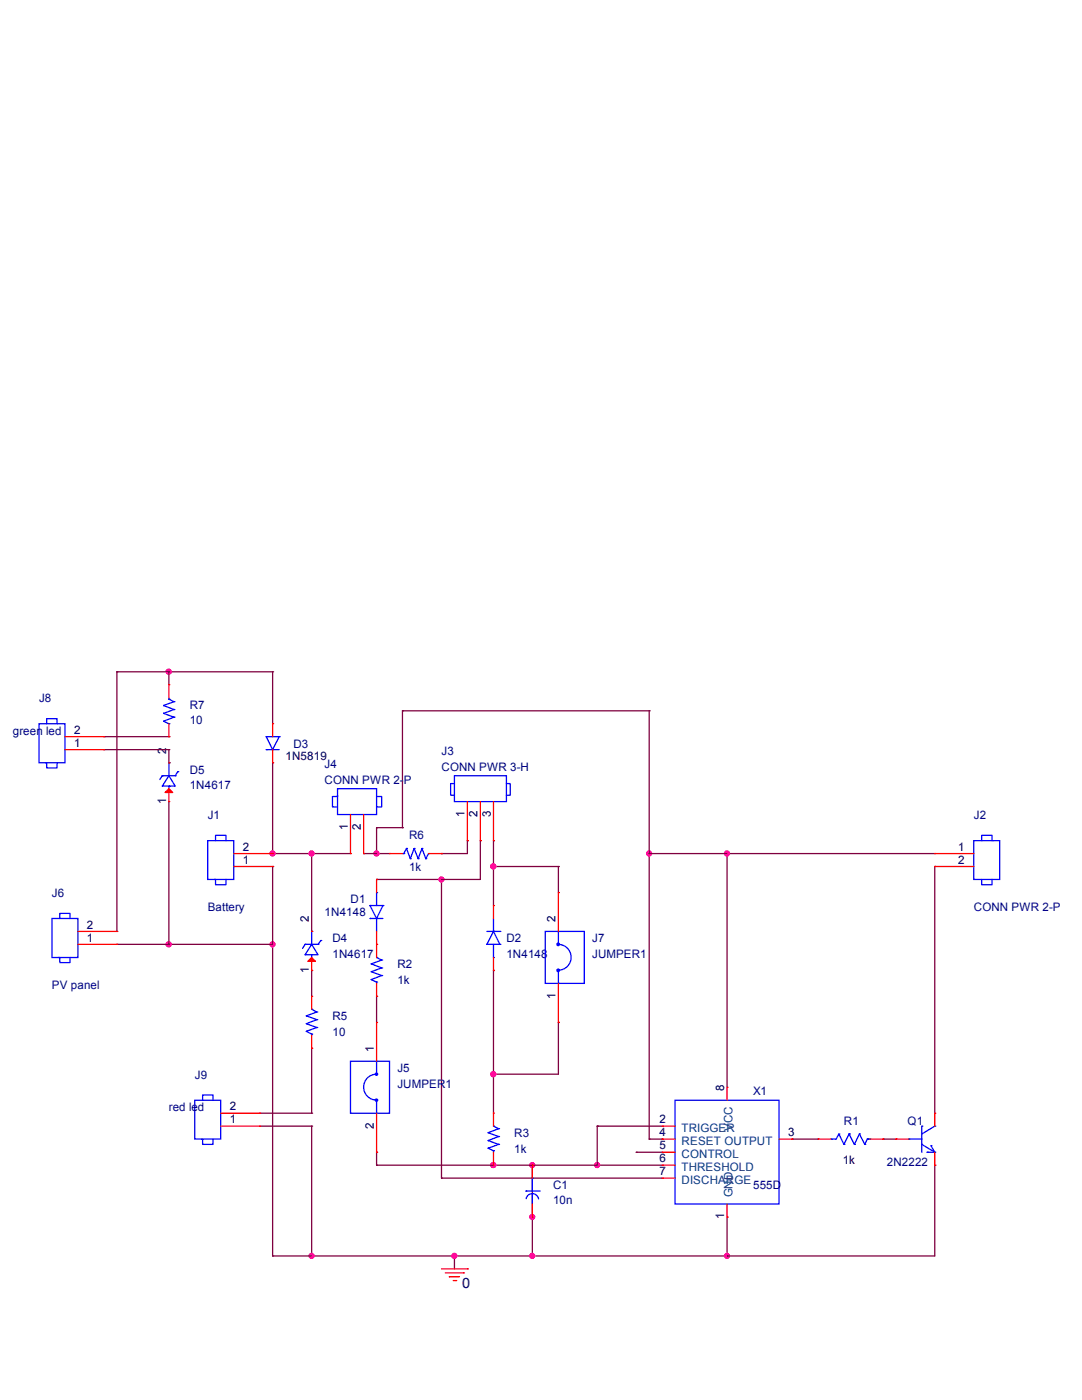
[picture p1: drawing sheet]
<svg xmlns="http://www.w3.org/2000/svg" width="216mm" height="279mm" viewBox="0 0 216 279" stroke-linecap="round" stroke-linejoin="round" font-family="sans-serif">
<path d="M145.1 170.3h.1M145.1 170.3v46.7M127 230h.1M127 230h5.1M106.2 250.7h.1M145.1 242.9h.1M145.1 242.9v7.8h-38.9" fill="none" stroke="#7f003f" stroke-width=".25"/>
<circle cx="145.1" cy="250.6" r=".49" fill="#f0f"/>
<circle cx="145.1" cy="250.6" r=".49" fill="none" stroke="#f0f" stroke-width=".25"/>
<circle cx="145.1" cy="250.6" r=".49" fill="#f0f"/>
<circle cx="145.1" cy="250.6" r=".49" fill="none" stroke="#f0f" stroke-width=".25"/>
<path d="M129.5 170.3h.1M129.5 170.3v57M129.5 227.3h.1M129.5 227.3h2.6M145.1 250.7h.1M145.1 250.7h41.4" fill="none" stroke="#7f003f" stroke-width=".25"/>
<circle cx="129.5" cy="170.3" r=".49" fill="#f0f"/>
<circle cx="129.5" cy="170.3" r=".49" fill="none" stroke="#f0f" stroke-width=".25"/>
<circle cx="129.5" cy="170.3" r=".49" fill="#f0f"/>
<circle cx="129.5" cy="170.3" r=".49" fill="none" stroke="#f0f" stroke-width=".25"/>
<path d="M145.1 170.3h.1M145.1 170.3h41.4" fill="none" stroke="#7f003f" stroke-width=".25"/>
<circle cx="145.1" cy="170.3" r=".49" fill="#f0f"/>
<circle cx="145.1" cy="170.3" r=".49" fill="none" stroke="#f0f" stroke-width=".25"/>
<circle cx="145.1" cy="170.3" r=".49" fill="#f0f"/>
<circle cx="145.1" cy="170.3" r=".49" fill="none" stroke="#f0f" stroke-width=".25"/>
<path d="M106.2 232.5h.1M106.2 232.5v10.4M119.2 224.7h.1M119.2 224.7h12.9M158 227.3h.1M158 227.3h5.2M176.2 227.3h.1M176.2 227.3h2.6M186.5 232.5h.1M186.5 232.5v18.2" fill="none" stroke="#7f003f" stroke-width=".25"/>
<circle cx="106.2" cy="232.5" r=".49" fill="#f0f"/>
<circle cx="106.2" cy="232.5" r=".49" fill="none" stroke="#f0f" stroke-width=".25"/>
<circle cx="106.2" cy="232.5" r=".49" fill="#f0f"/>
<circle cx="106.2" cy="232.5" r=".49" fill="none" stroke="#f0f" stroke-width=".25"/>
<path d="M75.1 175.5h.1M75.1 175.5h13M54.4 188.5h.1M54.4 188.5v62.2" fill="none" stroke="#7f003f" stroke-width=".25"/>
<circle cx="54.4" cy="188.5" r=".49" fill="#f0f"/>
<circle cx="54.4" cy="188.5" r=".49" fill="none" stroke="#f0f" stroke-width=".25"/>
<circle cx="54.4" cy="188.5" r=".49" fill="#f0f"/>
<circle cx="54.4" cy="188.5" r=".49" fill="none" stroke="#f0f" stroke-width=".25"/>
<path d="M98.5 167.8h.1M98.5 172.9h.1M98.5 167.8v12.9M98.5 172.9h12.9M98.5 193.7h.1M98.5 193.7v20.7M75.1 230h.1M75.1 230v2.5M90.7 250.7h.1M90.7 250.7v2.5M90.7 250.7h15.5" fill="none" stroke="#7f003f" stroke-width=".25"/>
<circle cx="98.4" cy="172.9" r=".5" fill="#f0f"/>
<circle cx="98.4" cy="172.9" r=".5" fill="none" stroke="#f0f" stroke-width=".25"/>
<circle cx="98.4" cy="172.9" r=".5" fill="#f0f"/>
<circle cx="98.4" cy="172.9" r=".5" fill="none" stroke="#f0f" stroke-width=".25"/>
<path d="M93.3 167.8h.1M93.3 167.8v2.5M106.2 242.9h.1M106.2 242.9v7.8" fill="none" stroke="#7f003f" stroke-width=".25"/>
<circle cx="106.2" cy="250.6" r=".49" fill="#f0f"/>
<circle cx="106.2" cy="250.6" r=".49" fill="none" stroke="#f0f" stroke-width=".25"/>
<circle cx="106.2" cy="242.9" r=".49" fill="#f0f"/>
<circle cx="106.2" cy="242.9" r=".49" fill="none" stroke="#f0f" stroke-width=".25"/>
<circle cx="106.2" cy="250.6" r=".49" fill="#f0f"/>
<circle cx="106.2" cy="250.6" r=".49" fill="none" stroke="#f0f" stroke-width=".25"/>
<circle cx="106.2" cy="242.9" r=".49" fill="#f0f"/>
<circle cx="106.2" cy="242.9" r=".49" fill="none" stroke="#f0f" stroke-width=".25"/>
<path d="M95.8 167.8h.1M95.8 167.8v7.7M111.4 172.9h.1M111.4 172.9v5.2M75.1 198.8h.1M75.1 198.8v5.2M98.5 214.4h.1M111.4 204h.1M111.4 204v10.4h-12.9M98.5 232.5h.1M98.5 232.5h7.7" fill="none" stroke="#7f003f" stroke-width=".25"/>
<circle cx="98.4" cy="232.5" r=".5" fill="#f0f"/>
<circle cx="98.4" cy="232.5" r=".5" fill="none" stroke="#f0f" stroke-width=".25"/>
<circle cx="98.4" cy="232.5" r=".5" fill="#f0f"/>
<circle cx="98.4" cy="232.5" r=".5" fill="none" stroke="#f0f" stroke-width=".25"/>
<path d="M98.5 214.4h.1M98.5 214.4v7.8" fill="none" stroke="#7f003f" stroke-width=".25"/>
<circle cx="98.4" cy="214.4" r=".5" fill="#f0f"/>
<circle cx="98.4" cy="214.4" r=".5" fill="none" stroke="#f0f" stroke-width=".25"/>
<circle cx="98.4" cy="214.4" r=".5" fill="#f0f"/>
<circle cx="98.4" cy="214.4" r=".5" fill="none" stroke="#f0f" stroke-width=".25"/>
<path d="M88.1 235.1h.1M88.1 235.1h44M119.2 232.5h.1M119.2 232.5h12.9" fill="none" stroke="#7f003f" stroke-width=".25"/>
<circle cx="119.1" cy="232.5" r=".49" fill="#f0f"/>
<circle cx="119.1" cy="232.5" r=".49" fill="none" stroke="#f0f" stroke-width=".25"/>
<circle cx="119.1" cy="232.5" r=".49" fill="#f0f"/>
<circle cx="119.1" cy="232.5" r=".49" fill="none" stroke="#f0f" stroke-width=".25"/>
<path d="M88.1 175.5h.1M88.1 175.5v59.6M106.2 232.5h.1M119.2 224.7h.1M119.2 224.7v7.8h-13" fill="none" stroke="#7f003f" stroke-width=".25"/>
<circle cx="88.1" cy="175.5" r=".49" fill="#f0f"/>
<circle cx="88.1" cy="175.5" r=".49" fill="none" stroke="#f0f" stroke-width=".25"/>
<circle cx="88.1" cy="175.5" r=".49" fill="#f0f"/>
<circle cx="88.1" cy="175.5" r=".49" fill="none" stroke="#f0f" stroke-width=".25"/>
<path d="M33.7 188.5h.1M33.7 188.5h20.7" fill="none" stroke="#7f003f" stroke-width=".25"/>
<circle cx="33.7" cy="188.5" r=".5" fill="#f0f"/>
<circle cx="33.7" cy="188.5" r=".5" fill="none" stroke="#f0f" stroke-width=".25"/>
<circle cx="33.7" cy="188.5" r=".5" fill="#f0f"/>
<circle cx="33.7" cy="188.5" r=".5" fill="none" stroke="#f0f" stroke-width=".25"/>
<path d="M54.4 152.2h.1M54.4 152.2v18.1M54.4 172.9h.1M54.4 170.3h.1M54.4 172.9v15.6M54.4 170.3h15.5M62.2 170.3h.1" fill="none" stroke="#7f003f" stroke-width=".25"/>
<circle cx="54.4" cy="170.3" r=".49" fill="#f0f"/>
<circle cx="54.4" cy="170.3" r=".49" fill="none" stroke="#f0f" stroke-width=".25"/>
<circle cx="54.4" cy="170.3" r=".49" fill="#f0f"/>
<circle cx="54.4" cy="170.3" r=".49" fill="none" stroke="#f0f" stroke-width=".25"/>
<path d="M62.2 170.3h.1M62.2 170.3v15.6M88.1 175.5h.1M88.1 175.5h7.7M129.5 170.3h.1M129.5 170.3h15.6M186.5 172.9h.1M186.5 172.9v49.3M75.1 232.5h.1M75.1 232.5h23.4" fill="none" stroke="#7f003f" stroke-width=".25"/>
<circle cx="62.2" cy="170.3" r=".49" fill="#f0f"/>
<circle cx="62.2" cy="170.3" r=".49" fill="none" stroke="#f0f" stroke-width=".25"/>
<circle cx="62.2" cy="170.3" r=".49" fill="#f0f"/>
<circle cx="62.2" cy="170.3" r=".49" fill="none" stroke="#f0f" stroke-width=".25"/>
<path d="M62.2 193.7h.1M62.2 193.7v5.1M62.2 250.7h.1M62.2 250.7h28.5" fill="none" stroke="#7f003f" stroke-width=".25"/>
<circle cx="90.7" cy="250.6" r=".49" fill="#f0f"/>
<circle cx="90.7" cy="250.6" r=".49" fill="none" stroke="#f0f" stroke-width=".25"/>
<circle cx="90.7" cy="250.6" r=".49" fill="#f0f"/>
<circle cx="90.7" cy="250.6" r=".49" fill="none" stroke="#f0f" stroke-width=".25"/>
<path d="M33.7 134.1h.1M33.7 134.1h20.7M54.4 134.1h.1M54.4 134.1v10.3M75.1 170.3h.1M75.1 170.3h2.6M88.1 170.3h.1M88.1 170.3h5.2" fill="none" stroke="#7f003f" stroke-width=".25"/>
<circle cx="33.7" cy="134" r=".5" fill="#f0f"/>
<circle cx="33.7" cy="134" r=".5" fill="none" stroke="#f0f" stroke-width=".25"/>
<circle cx="33.7" cy="134" r=".5" fill="#f0f"/>
<circle cx="33.7" cy="134" r=".5" fill="none" stroke="#f0f" stroke-width=".25"/>
<g fill="none" stroke="#7f003f" stroke-width=".25">
<path d="M23.3 134.1h.1M23.3 134.1h10.4M23.3 134.1v51.8M33.7 134.1h.1M33.7 134.1v2.6M20.7 147h13M20.7 149.6h13M33.7 147h.1M33.7 149.6h.1M33.7 152.2h.1M33.7 149.6v2.6M33.7 160v28.5"/>
<path d="M23.3 188.5h.1M23.3 188.5h10.4M33.7 188.5h.1M62.2 209.2h.1M62.2 209.2v13M51.8 222.2h10.4M51.8 224.7h10.4M62.2 222.2h.1M62.2 224.7h.1M62.2 224.7v26M62.2 250.7h.1"/>
</g>
<circle cx="62.2" cy="250.6" r=".49" fill="#f0f"/>
<circle cx="62.2" cy="250.6" r=".49" fill="none" stroke="#f0f" stroke-width=".25"/>
<circle cx="62.2" cy="250.6" r=".49" fill="#f0f"/>
<circle cx="62.2" cy="250.6" r=".49" fill="none" stroke="#f0f" stroke-width=".25"/>
<path d="M75.1 165.2h.1M75.1 165.2v5.1M54.4 250.7h.1M54.4 250.7h7.8" fill="none" stroke="#7f003f" stroke-width=".25"/>
<circle cx="75.1" cy="170.3" r=".49" fill="#f0f"/>
<circle cx="75.1" cy="170.3" r=".49" fill="none" stroke="#f0f" stroke-width=".25"/>
<circle cx="75.1" cy="170.3" r=".49" fill="#f0f"/>
<circle cx="75.1" cy="170.3" r=".49" fill="none" stroke="#f0f" stroke-width=".25"/>
<path d="M80.3 141.9h.1M80.3 141.9v23.3M80.3 141.9h49.2M129.5 141.9h.1M129.5 141.9v28.4M72.6 170.3h.1M72.6 170.3h2.5M75.1 165.2h5.2M80.3 165.2h.1M129.5 170.3h.1" fill="none" stroke="#7f003f" stroke-width=".25"/>
<g fill="none" stroke="#f00" stroke-width=".25">
<path d="M33.7 136.7h.1M33.7 136.7v2.6M33.7 147h.1M33.7 144.4v2.6M69.9 170.3h.1M69.9 162.6v7.7M72.6 170.3h.1M72.6 162.6v7.7M75.1 175.5h.1M75.1 175.5v2.6M186.5 170.3h.1M186.5 172.9h.1"/>
<path d="M186.5 170.3h7.8M186.5 172.9h7.8M62.2 198.8h.1M62.2 198.8v2.6M75.1 188.5h.1M75.1 185.9v2.6M62.2 209.2h.1M62.2 206.6v2.6M145.1 217h.1M145.1 217v2.6M44 224.7h7.8M44 222.2h7.8"/>
<path d="M51.8 224.7h.1M51.8 222.2h.1M132.1 224.7h.1M132.1 227.3h.1M132.1 230h.1M132.1 232.5h.1M132.1 235.1h.1M132.1 224.7h2.6M132.1 227.3h2.6M132.1 230h2.6M132.1 232.5h2.6M132.1 235.1h2.6"/>
<path d="M155.4 227.3h2.6M158 227.3h.1M88.1 253.2h5.2M88.9 254h3.6M89.7 254.8h.1M89.7 254.8h2M90.4 255.6h.5M90.9 255.6h.1M92.5 254h.1M93.3 253.2h.1M145.1 242.9h.1M145.1 240.3v2.6"/>
</g>
<g fill="none" stroke="#0100ff" stroke-width=".25">
<path d="M33.7 139.5h.1M33.7 139.5l1 .5M33.7 139.3v.2M32.4 154.8h.1M32.4 154.8h2.6M32.4 154.8l-.5 .8M32.6 140.8h.1M32.6 142.4h.1M32.6 143.9h.1M32.6 140.8l2.1 .8M32.6 142.4l2.1 .7M32.6 143.9l1.1 .5"/>
<path d="M33.7 144.4h.1M33.7 156.9h.1M33.7 154.8l1.3 2.1h-2.6zM33.7 152.2h.1M33.7 152.2v2.6M33.7 156.9v.5M34.7 140h.1M34.7 141.6h.1M34.7 143.1h.1M34.7 140l-2.1 .8M34.7 141.6l-2.1 .8M34.7 143.1l-2.1 .8"/>
<path d="M35 154.8h.1M35.5 154h.1M35.5 154l-.5 .8M67.4 157.4h7.7v5.2h-7.7zM67.4 158.7v.3h-1.1v2h1.1M75.1 159h1.1v2h-1.1M75.1 178.1h.1M75.1 178.1v2.6M194.3 167.8h5.2v7.7h-5.2zM195.9 175.5v1.1h2.1v-1.1M195.9 167.8v-1.1h2.1v1.1h.2M73.8 183.3h.1"/>
<path d="M73.8 180.7h.1M73.8 183.3h2.6M73.8 180.7l1.3 2.6M73.8 180.7h2.6M75.1 183.3h.1M75.1 183.3v2.6M76.4 180.7h.1M76.4 180.7l-1.3 2.6M38.9 219.6h5.1v7.7h-5.1zM40.4 219.6v-1.1h2.1v1.1M61.1 205.8h.1M61.1 204.3h.1"/>
<path d="M61.1 202.7h.1M61.1 205.8l1.1 .6M61.1 204.3l2.1 .8M61.1 202.7l2.1 .8M62.2 201.4h.1M62.2 206.4h.1M62.2 201.4l1 .6M62.2 206.4v.2M63.2 205.1h.1M63.2 203.5h.1M63.2 202h.1M63.2 205.1l-2.1 .7"/>
<path d="M63.2 203.5l-2.1 .8M63.2 202l-2.1 .7M134.7 219.6h20.7v20.7h-20.7zM40.2 227.3h.2v1.1h2.1v-1.1"/>
</g>
<path d="M32.9 158.2l.8-.8 .8 .8z" fill="#f00"/>
<path d="M32.9 158.2l.8-.8 .8 .8zM33.7 160h.1M33.7 152.2h.1M33.7 157.4v2.6M54.4 144.4h.1M54.4 152.2h.1M54.4 144.4v2.6M54.4 149.6v2.6M46.7 172.9h7.7M46.7 170.3h7.7M54.4 172.9h.1M54.4 170.3h.1" fill="none" stroke="#f00" stroke-width=".25"/>
<path d="M53.1 149.6h.1M53.1 147h.1M53.1 147l1.3 2.6M53.1 149.6h2.6M53.1 147h2.6M54.4 149.6h.1M55.7 147h.1M55.7 147l-1.3 2.6M41.4 167.8h5.3v7.7h-5.3zM42.8 175.5h.2v1.1h2.1v-1.1M43 167.8v-1.1h2.1v1.1M75.1 214.4h.1a2.58 2.58 0 0 0-2.6 2.6 2.58 2.58 0 0 0 2.6 2.5h-.1" fill="none" stroke="#0100ff" stroke-width=".25"/>
<circle cx="75.1" cy="219.6" r=".23" fill="#0100ff"/>
<circle cx="75.1" cy="219.6" r=".23" fill="none" stroke="#0100ff" stroke-width=".25"/>
<circle cx="75.1" cy="214.4" r=".23" fill="#0100ff"/>
<g fill="none" stroke="#0100ff" stroke-width=".25">
<path d="M7.8 144.4h5.2v7.8h-5.2zM9.1 152.2h.2v1h2.1v-1M9.3 144.4v-1h2.1v1M80.3 170.3h.3M80.6 170.3h.1M81.1 169.3h.1M81.1 169.3l-.5 1M81.1 169.3l.8 2.1M81.9 171.4h.1M82.6 169.3h.1M82.6 169.3l-.7 2.1M82.6 169.3l.8 2.1"/>
<path d="M83.4 171.4h.1M84.2 169.3h.1M84.2 169.3l-.8 2.1M84.2 169.3l.8 2.1M85 171.4h.1M85.5 170.3h.1M85.5 170.3l-.5 1.1M74.1 195.5h.1M74.1 193.9h.1M74.1 192.4h.1M74.1 195.5l1 .5M74.1 193.9l2.1 .8"/>
<path d="M74.1 192.4l2.1 .8M75.1 191.1h.1M75.1 196h.1M75.1 196v.3M75.1 191.1l1.1 .5M76.2 194.7h.1M76.2 193.2h.1M76.2 191.6h.1M76.2 194.7l-2.1 .8M76.2 193.2l-2.1 .7M76.2 191.6l-2.1 .8M97.2 188.5h.1"/>
<path d="M97.2 185.9h2.5M97.2 188.5h2.5M98.5 191.1h.1M98.5 185.9h.1M98.5 183.3v2.6M98.5 188.5v2.6M98.5 185.9l-1.3 2.6M98.5 185.9l1.2 2.6M99.7 185.9h.1M99.7 188.5h.1M111.4 188.5a2.58 2.58 0 0 1 2.6 2.6 2.58 2.58 0 0 1-2.6 2.5M69.9 211.8h7.8v10.4h-7.8z"/>
<path d="M75.1 219.6h.1M75.1 211.8h.1M75.1 211.8v2.6M75.1 219.6v2.6M97.4 229.2h.1M97.4 227.6h.1M97.4 226.1h.1M97.4 229.2l1.1 .5M97.4 227.6l2.1 .8M97.4 226.1l2.1 .7M98.5 224.7h.1M98.5 229.7h.1"/>
<path d="M98.5 229.7v.3M98.5 224.7l1 .6M99.5 228.4h.1M99.5 226.8h.1M99.5 225.3h.1M99.5 228.4l-2.1 .8M99.5 226.8l-2.1 .8M99.5 225.3l-2.1 .8M165.8 227.3h.1M167.4 226.3h.1M167.4 226.3l-.6 1h-1M167.4 226.3l1 2.1"/>
<path d="M168.4 228.4h.1M169.4 226.3h.1M169.4 226.3l1.1 2.1M169.4 226.3l-1 2.1M170.5 228.4h.1M171.5 226.3h.1M171.5 226.3l-1 2.1M171.5 226.3l1.1 2.1M172.6 228.4h.1M173.1 227.3h.1M173.1 227.3h.5M173.1 227.3l-.5 1.1"/>
<path d="M173.6 227.3h.1"/>
<circle cx="75.1" cy="214.4" r=".23"/>
</g>
<g fill="none" stroke="#f00" stroke-width=".25">
<path d="M13 149.6h7.7M13 147h7.7M20.7 149.6h.1M20.7 147h.1M77.7 170.3h.1M77.7 170.3h2.6M85.5 170.3h2.6M88.1 170.3h.1M75.1 188.5h.1M75.1 198.8h.1M75.1 188.5v2.6M75.1 196.3v2.5"/>
<path d="M98.5 180.7h.1M98.5 193.7h.1M98.5 180.7v2.6M98.5 191.1v2.6M75.1 204h.1M75.1 204v7.8M75.1 230h.1M75.1 222.2v7.8M98.5 222.2h.1M98.5 232.5h.1M98.5 222.2v2.5M98.5 230v2.5"/>
<path d="M163.2 227.3h.1M163.2 227.3h2.6M173.6 227.3h2.6M176.2 227.3h.1"/>
</g>
<circle cx="111.4" cy="188.5" r=".25" fill="#0100ff"/>
<circle cx="111.4" cy="188.5" r=".25" fill="none" stroke="#0100ff" stroke-width=".25"/>
<circle cx="111.4" cy="193.7" r=".25" fill="#0100ff"/>
<g fill="none" stroke="#0100ff" stroke-width=".25">
<path d="M60.9 188.5h.1M60.9 188.5h2.6M60.9 188.5l-.5 .8M62.2 190.5h.1M62.2 188.5l1.3 2h-2.6zM62.2 185.9h.1M62.2 185.9v2.6M62.2 190.5v.6M63.5 188.5h.1M64 187.7h.1M64 187.7l-.5 .8M108.8 185.9h7.8v10.4h-7.8z"/>
<path d="M111.4 188.5h.1M111.4 196.3h.1M111.4 185.9v2.6M111.4 193.7v2.6M104.9 237.7h.1M104.9 237.7h2.9M105 239.2a1.27 1.27 0 0 1 1.2-1 1.27 1.27 0 0 1 1.3 1.1M106.2 235.1h.1M106.2 238.2h.1M106.2 235.1v2.6M106.2 238.2v2.1"/>
<circle cx="111.4" cy="193.7" r=".25"/>
</g>
<path d="M111.4 178.1h.1M111.4 178.1v7.8M111.4 196.3v7.7M111.4 204h.1M106.2 232.5h.1M106.2 232.5v2.6M106.2 242.9h.1M106.2 240.3v2.6" fill="none" stroke="#f00" stroke-width=".25"/>
<path d="M61.4 191.9l.8-.8 .7 .8z" fill="#f00"/>
<g fill="none" stroke="#f00" stroke-width=".25">
<path d="M93.3 160v7.8M95.8 160v7.8M98.5 160v7.8M93.3 167.8h.1M95.8 167.8h.1M98.5 167.8h.1M15.5 188.5h7.8M15.5 185.9h7.8M23.3 188.5h.1M23.3 185.9h.1M61.4 191.9l.8-.8 .7 .8zM62.2 193.7h.1"/>
<path d="M62.2 185.9h.1M62.2 191.1v2.6M178.8 227.3h.1M178.8 227.3h2.6M186.5 232.5h.1M186.5 222.2h.1M186.5 222.2v2.5M186.5 230v2.5"/>
</g>
<g fill="none" stroke="#0100ff" stroke-width=".25">
<path d="M90.7 154.8h10.3v5.2h-10.3zM90.7 156.4h-.8v2.3h.8M101 156.4h.8v2.3h-.8M10.4 183.3h5.1v7.8h-5.1zM11.6 191.1h.3v1h2.1v-1M11.9 183.3v-1h2.1v1M181.4 227.3h.1M181.4 227.3h2.5M183.9 224.7h.1M183.9 228.4l2.6 1.6M183.9 224.7v5.3M185 230h.1"/>
<path d="M185 230h1.5M185.8 228.6h.1M185.8 228.6l.7 1.4M186.5 224.7h.1M186.5 230h.1M186.5 224.7l-2.6 1.6"/>
</g>
<text font-size="2.8" x="92.2" y="257.1">0</text>
<g font-size="2.3" fill="#00007f">
<text x="7.8" y="140.1">98</text>
<text x="37.8" y="141.4">R7</text>
<text x="2.6" y="146.6">ddddddddd</text>
<text x="37.8" y="144.5">10</text>
<text x="58.5" y="149.2">D3</text>
<text x="37.8" y="154.4">DD</text>
<text x="64.8" y="153.3">94</text>
<text x="88.1" y="150.7">93</text>
<text x="88.1" y="153.8">LTDDdTPRd3PD</text>
<text x="37.8" y="157.5">1D4617</text>
<text x="64.8" y="156.5">LTDDdTPRd2PT</text>
<text x="41.4" y="163.4">91</text>
<text x="81.6" y="167.3">R6</text>
<text x="194.3" y="163.4">92</text>
<text x="81.6" y="173.8">1k</text>
<text x="10.4" y="179">96</text>
<text x="41.4" y="181.8">yyyyddy</text>
<text x="64.8" y="182.9">1D4148</text>
<text x="69.9" y="180.3">D1</text>
<text x="194.3" y="181.8">LTDDdTPRd2PT</text>
<text x="66.3" y="188">D4</text>
<text x="66.3" y="191.2">1D4617</text>
<text x="101" y="188">D2</text>
<text x="101" y="191.2">1D4148</text>
<text x="118.2" y="188">97</text>
<text x="118.2" y="191.2">9T1TRR1</text>
<text x="10.4" y="197.4">TCdlyddd</text>
<text x="79.3" y="193.3">R2</text>
<text x="79.3" y="196.3">1k</text>
<text x="66.3" y="203.6">RD</text>
<text x="66.3" y="206.7">10</text>
<text x="38.9" y="215.3">99</text>
<text x="79.3" y="214">9D</text>
<text x="33.7" y="221.7">ddddddd</text>
<text x="79.3" y="217.1">9T1TRR1</text>
<text x="150.3" y="218.6">11</text>
<text x="102.6" y="226.9">R3</text>
<text x="168.4" y="224.6">R1</text>
<text x="181.1" y="224.6">11</text>
<text x="102.6" y="230">1k</text>
<text x="177" y="232.6">2D2222</text>
<text x="110.4" y="237.3">L1</text>
<text x="150.3" y="237.3">DDDD</text>
<text x="110.4" y="240.4">10d</text>
</g>
<g font-size="2.3">
<text x="14.8" y="149.1">1</text>
<text x="14.8" y="146.5">2</text>
<text x="33.1" y="150.4" transform="rotate(-90 33.1 150.4)">2</text>
<text x="57" y="151.8">1DD819</text>
<text x="33.1" y="160.5" transform="rotate(-90 33.1 160.5)">1</text>
<text x="69.4" y="165.7" transform="rotate(-90 69.4 165.7)">1</text>
<text x="72" y="165.7" transform="rotate(-90 72 165.7)">2</text>
<text x="92.7" y="163.1" transform="rotate(-90 92.7 163.1)">1</text>
<text x="95.3" y="163.1" transform="rotate(-90 95.3 163.1)">2</text>
<text x="97.9" y="163.1" transform="rotate(-90 97.9 163.1)">3</text>
<text x="48.5" y="172.4">1</text>
<text x="48.5" y="169.8">2</text>
<text x="191.2" y="169.8">1</text>
<text x="191.2" y="172.4">2</text>
<text x="17.4" y="185.3">2</text>
<text x="61.6" y="184.1" transform="rotate(-90 61.6 184.1)">2</text>
<text x="110.9" y="184.1" transform="rotate(-90 110.9 184.1)">2</text>
<text x="17.4" y="187.9">1</text>
<text x="61.6" y="194.2" transform="rotate(-90 61.6 194.2)">1</text>
<text x="110.9" y="199.3" transform="rotate(-90 110.9 199.3)">1</text>
<text x="74.6" y="210" transform="rotate(-90 74.6 210)">1</text>
<text x="45.8" y="221.6">2</text>
<text x="144.5" y="217.8" transform="rotate(-90 144.5 217.8)">8</text>
<text x="45.8" y="224.2">1</text>
<text x="74.6" y="225.3" transform="rotate(-90 74.6 225.3)">2</text>
<text x="131.6" y="224.2">2</text>
<text x="131.6" y="226.8">4</text>
<text x="157.3" y="226.8">3</text>
<text x="131.6" y="229.4">D</text>
<text x="131.6" y="232">6</text>
<text x="168.1" y="232.4">1k</text>
<text x="131.6" y="234.6">7</text>
<text x="144.5" y="243.4" transform="rotate(-90 144.5 243.4)">1</text>
</g>
<g font-size="2.3" fill="#003f7f">
<text x="136" y="225.8">RRRDDRR</text>
<text x="146.2" y="225.7" transform="rotate(-90 146.2 225.7)">CLL</text>
<text x="136" y="228.4">RRTRR TTRTTR</text>
<text x="136" y="231.1">LTDRRTL</text>
<text x="136" y="233.6">RDRRTDTLD</text>
<text x="136" y="236.2">DRTLDERDR</text>
<text x="146.2" y="239" transform="rotate(-90 146.2 239)">DDD</text>
</g>
</svg>
